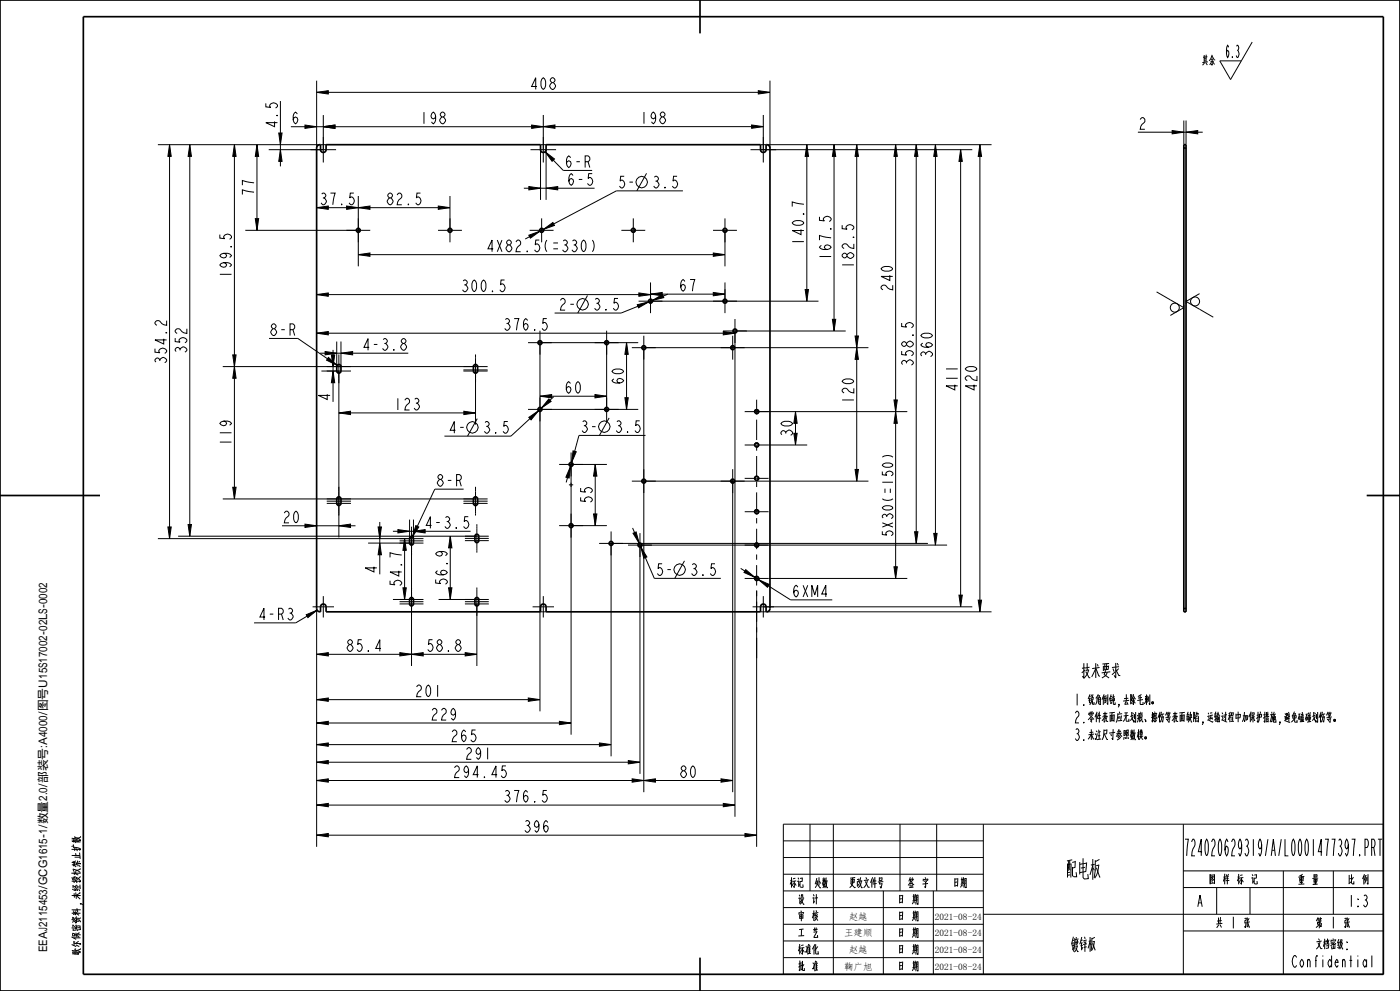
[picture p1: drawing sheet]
<svg xmlns="http://www.w3.org/2000/svg" width="420mm" height="297mm" viewBox="0 0 420 297" stroke-linecap="round" stroke-linejoin="round" font-family="sans-serif">
<g fill="#000">
<path d="M95 27.7l3.5-.5v1zM91.5 37.5l3.5 .5-3.5 .5zM97 38l3.5-.5v1zM159.5 37.5l3.5 .5-3.5 .5zM163 38l3.5-.5v1zM225.5 37.5l3.5 .5-3.5 .5zM227.5 27.2l3.5 .5-3.5 .5zM351.6 39.1l3.5 .5-3.5 .5zM355.8 39.6l3.5-.5v1zM50.9 43.4l.5 3.5h-1zM56.9 43.4l.5 3.5h-1zM70.3 43.4l.5 3.5h-1z"/>
<path d="M77.1 43.4l.5 3.5h-1zM83.6 39.9h1l-.5 3.5zM84.1 44.9l.5 3.5h-1zM158.7 55.9l3.5 .5-3.5 .5zM163.5 45.5l2.8 2.1-.7 .7zM163.8 56.4l3.5-.5v1zM242 43.4l.5 3.5h-1zM250.2 43.4l.5 3.5h-1zM257 43.4l.5 3.5h-1zM268.7 43.4l.5 3.5h-1zM274.9 43.4l.5 3.5h-1zM280.6 43.4l.5 3.5h-1z"/>
<path d="M288.2 44.9l.5 3.5h-1zM294 43.4l.5 3.5h-1zM76.6 65.5h1l-.5 3.5zM104 61.7l3.5 .5-3.5 .5zM107.5 62.2l3.5-.5v1zM107.5 76.3l3.5-.5v1zM131.5 61.7l3.5 .5-3.5 .5zM158.6 70.5l3.4-1.2-2.9 2.1zM163 68.8l2.9-2.1 .4 .9zM214 75.8l3.5 .5-3.5 .5zM95 88.3l3.5-.5v1zM95 99.9l3.5-.5v1z"/>
<path d="M191.2 91.3l3.4-.8-3 1.8zM191.7 87.8l3.5 .5-3.5 .5zM195.2 88.1l3.5-.5v1zM195.7 90l3.1-1.7 .3 .9zM214 87.6l3.5 .5-3.5 .5zM217 99.4l3.5 .5-3.5 .5zM241.5 86.8h1l-.5 3.5zM249.7 95.7h1l-.5 3.5zM70.3 109.9l.5 3.5h-1zM69.8 106.4h1l-.5 3.5zM99.4 106.4h1l-.5 3.5zM99.9 111.2l.5 3.5h-1z"/>
<path d="M97.5 105.4l3.5 .5-3.5 .5zM98.5 107.1l2.6 2.4-3.1-1.6zM102.3 105.9l3.5-.5v1zM162 118.7l3.5-.5v1zM178.5 118.2l3.5 .5-3.5 .5zM188 102.7l.5 3.5h-1zM256.5 100.7h1l-.5 3.5zM257 104.2l.5 3.5h-1zM101.7 123.7l3.5-.5v1zM139.2 123.2l3.5 .5-3.5 .5zM158.6 125.1l3-2-2.3 2.7zM164.7 119.6l.6 .7-2.9 2z"/>
<path d="M171.2 139.8l-.5 3.5-.9-.3zM171.9 135.1l1 .3-1.4 3.2zM178.6 139.2l.5 3.5h-1zM187.5 119.2h1l-.5 3.5zM238.7 123.4l.5 3.5h-1zM238.2 129.9h1l-.5 3.5zM268.7 123.4l.5 3.5h-1zM268.2 119.9h1l-.5 3.5zM69.8 146h1l-.5 3.5zM91.5 157.1l3.5 .5-3.5 .5zM101.7 157.6l3.5-.5v1zM119.4 158.7l3.5 .5-3.5 .5z"/>
<path d="M124 159.2l3.5-.5v1zM178.1 154h1l-.5 3.5zM256.5 140.7h1l-.5 3.5zM50.4 157.9h1l-.5 3.5zM56.4 157.2h1l-.5 3.5zM113.4 157.9h1l-.5 3.5zM113.9 162.8l.5 3.5h-1zM121.4 161.4l.5 3.5h-1zM120.9 176.2h1l-.5 3.5zM124.7 157.5l.9 .4-1.9 3zM135.1 160.7l.5 3.5h-1zM134.6 176.2h1l-.5 3.5z"/>
<path d="M189.9 159.8l.9-.4 1 3.4zM192.2 163.9l1.9 3-1 .4zM223.7 170.7l2.7 2.3-3.2-1.4zM227.6 173.7l3.2 1.5-.6 .8zM268.2 169.9h1l-.5 3.5zM274.4 159.4h1l-.5 3.5zM280.1 159.9h1l-.5 3.5zM95 196.1l3.5-.5v1zM91.9 184.2l3.2-1.3-2.7 2.2zM120 195.6l3.5 .5-3.5 .5zM123.5 196.1l3.5-.5v1zM139.6 195.6l3.5 .5-3.5 .5z"/>
<path d="M287.7 178.4h1l-.5 3.5zM293.5 179.9h1l-.5 3.5zM95 209.7l3.5-.5v1zM95 216.7l3.5-.5v1zM158.5 209.2l3.5 .5-3.5 .5zM167.8 216.2l3.5 .5-3.5 .5zM95 223.2l3.5-.5v1zM95 228.4l3.5-.5v1zM95 233.9l3.5-.5v1zM179.8 222.7l3.5 .5-3.5 .5zM188.5 227.9l3.5 .5-3.5 .5zM189.6 233.4l3.5 .5-3.5 .5z"/>
<path d="M193.1 233.9l3.5-.5v1zM216.3 233.4l3.5 .5-3.5 .5zM95 250.3l3.5-.5v1zM95 241.3l3.5-.5v1zM217 240.8l3.5 .5-3.5 .5zM223.5 249.8l3.5 .5-3.5 .5z"/>
</g>
<g fill="none" stroke="#000" stroke-width=".3">
<path d="M375.7 12.6l-6.5 11.2-3.3-5.6h6.5M83.6 39.9h1l-.5 3.5zM84.1 30.3v19.6M91.5 37.5l3.5 .5-3.5 .5zM95 27.7l3.5-.5v1zM95 24.2v20.2M95 27.7h136M97 38l3.5-.5v1zM97 34.5v10.4h-16.4M159.5 37.5l3.5 .5-3.5 .5zM163 38l3.5-.5v1zM163 34.5v10.4"/>
<path d="M225.5 37.5l3.5 .5-3.5 .5zM227.5 27.2l3.5 .5-3.5 .5zM229 34.5v10.4M229 38h-141.7M231 24.2v20.2M341.4 39.6h19.4M351.6 39.1l3.5 .5-3.5 .5zM355.1 36.1v7.3M355.8 39.6l3.5-.5v1zM355.8 36.1v7.3M47.4 43.4h48.6M50.9 43.4l.5 3.5h-1z"/>
<path d="M50.9 43.4v118M56.9 43.4l.5 3.5h-1zM56.9 43.4v117.3M70.3 43.4l.5 3.5h-1zM70.3 43.4v106.1M77.1 43.4l.5 3.5h-1zM77.1 43.4v25.6M84.1 44.9l.5 3.5h-1zM96.2 43.4h1.6M106.1 57.9h-1l-.2 1.4 .4-.3a1.17 1.17 0 0 1 1 1.2 1.17 1.17 0 0 1-1 1.2l-.6-.6M107.5 58.7v21.1M126.1 57.9h-1l-.2 1.4 .4-.3a1.17 1.17 0 0 1 1 1.2 1.17 1.17 0 0 1-1 1.2l-.6-.6"/>
<path d="M135 58.7v10.3M157.2 56.4h21.2M158.7 55.9l3.5 .5-3.5 .5zM162.2 44.9v15M162.2 43.4h1.6M163.5 45.5l2.8 2.1-.7 .7zM163.5 45.5l5.5 5.6h8.6M163.8 56.4l3.5-.5v1zM163.8 44.9v15M187.3 52.8h-1.1l-.2 1.5 .4-.3a1.17 1.17 0 0 1 1 1.2 1.17 1.17 0 0 1-1 1.1l-.5-.6M188.8 54.6h1.1M194 52l-3 5.2"/>
<path d="M204.9 57.2h-20l-27.3 14.4M228.2 44.9h63.5M228.2 43.4h1.6M230 43.4h67.5M242 43.4l.5 3.5h-1zM242 43.4v46.9M250.2 43.4l.5 3.5h-1zM250.2 43.4v55.8M257 43.4l.5 3.5h-1zM257 43.4v100.8M268.7 43.4l.5 3.5h-1zM268.7 43.4v130"/>
<path d="M274.9 43.4l.5 3.5h-1zM274.9 43.4v119.5M280.6 43.4l.5 3.5h-1zM280.6 43.4v120M288.2 44.9l.5 3.5h-1zM288.2 44.9v137M294 43.4l.5 3.5h-1zM294 43.4v140M65.9 70.3v1.1l1.5 .1-.3-.3a1.17 1.17 0 0 1 1.2-1.1 1.17 1.17 0 0 1 1.1 1.1l-.5 .5M73.6 69h33.9M76.6 65.5h1l-.5 3.5zM95 62.2h40"/>
<path d="M104 61.7l3.5 .5-3.5 .5zM107.5 62.2l3.5-.5v1zM107.5 76.3l3.5-.5v1zM107.5 76.3h110M131.5 61.7l3.5 .5-3.5 .5zM158.6 70.5l3.4-1.2-2.9 2.1zM163 68.8l2.9-2.1 .4 .9zM166 74.6h1.4M166 72.8h1.4M214 75.8l3.5 .5-3.5 .5zM217.5 69v10.8M241.2 61.2l-3.5-.7v1.4"/>
<path d="M245.8 65v1l1.5 .2-.3-.3a1.17 1.17 0 0 1 1.2-1.1 1.17 1.17 0 0 1 1.1 1.1l-.5 .5M252.6 67.5v1l1.5 .2-.3-.3a1.17 1.17 0 0 1 1.2-1.1 1.17 1.17 0 0 1 1.1 1.1l-.5 .5M50 96.1v1.4a3.2 3.2 0 0 1-2.3-1.4h-.6l-.6 .5v.4l.6 .5M95 88.3l3.5-.5v1zM95 99.9l3.5-.5v1zM95 99.9h125.5M95 88.3h100.2M151.4 83.9h-1.1l-.2 1.5 .4-.3a1.17 1.17 0 0 1 1 1.2 1.17 1.17 0 0 1-1 1.1l-.5-.6M164 95.5h-1l-.2 1.4 .4-.3a1.17 1.17 0 0 1 1 1.2 1.17 1.17 0 0 1-1 1.2l-.6-.6M168.1 90l.6-.6h.3l.5 .6a1.35 1.35 0 0 1-.8 1.5l-.6 1.4h1.4M171.1 91.2h1.1M176.2 88.6l-2.9 5.2"/>
<path d="M191.2 91.3l3.4-.8-3 1.8zM191.7 87.8l3.5 .5-3.5 .5zM195.2 88.1l3.5-.5v1zM195.2 84.6v5.7h50.3M195.2 88.1h22.3M195.7 90l3.1-1.7 .3 .9zM200.3 88.2l-13.9 5.6h-20M214 87.6l3.5 .5-3.5 .5zM217 99.4l3.5 .5-3.5 .5zM217.5 84.6v5.7M241.5 86.8h1l-.5 3.5zM249.7 95.7h1l-.5 3.5z"/>
<path d="M253.7 99.2h-33.2v145.6M270.5 96.8v1.1l1.5 .1-.3-.3a1.17 1.17 0 0 1 1.1-1.1 1.17 1.17 0 0 1 1.2 1.1l-.6 .5M347 87.5l8.1 4.7-4 2.3M355.1 91.4v1.4M355.8 89.8v1.3M359.9 88l-4.1 2.3 8.2 4.8M66.8 109.9h75.9M69.8 106.4h1l-.5 3.5zM70.3 109.9l.5 3.5h-1zM80.7 101.4h8.7l11.7 8.1M96 105.9h26.5M96.4 111.2h5.3v49.9"/>
<path d="M97.5 105.4l3.5 .5-3.5 .5zM98.5 107.1l2.6 2.4-3.1-1.6zM99.4 106.4h1l-.5 3.5zM99.9 111.2l.5 3.5h-1zM99.9 104.9v15.5M101 102.4v7.5M102.3 105.9l3.5-.5v1zM102.3 102.4v7.5M142.7 111.2v16M162 118.7l3.5-.5v1zM162 118.7h20M164.7 119.6l.6 .7-2.9 2z"/>
<path d="M166.1 118.9l-12.8 11.8h-20M178.5 118.2l3.5 .5-3.5 .5zM182 102.7v19.5M187.5 119.2h1l-.5 3.5zM188 102.7l.5 3.5h-1zM188 102.7v20M191.5 102.7h-29.5v110.5M256.5 100.7h1l-.5 3.5zM257 104.2l.5 3.5h-1zM260.5 104.2h-67.4v133.2M268.2 119.9h1l-.5 3.5zM101.7 123.7l3.5-.5v1z"/>
<path d="M101.7 123.7h41M136.6 129h-1.5l1.2-2.7v3.5M138 128.1h1.1M139.2 123.2l3.5 .5-3.5 .5zM143.2 125.5l-2.9 5.2M158.6 125.1l3-2-2.3 2.7zM162 122.7h29.5M171.2 139.8l-.5 3.5-.9-.3zM171.9 135.1l1 .3-1.4 3.2zM174.8 126.4l.4-.3a.8 .8 0 0 1 .8 .9l-.5 .6a1.05 1.05 0 0 1 .7 1.1 1.05 1.05 0 0 1-1 .9l-.6-.6M175.2 127.6h.3M177.6 127.9h1.1"/>
<path d="M178.6 139.2l.5 3.5h-1zM178.6 139.2v18.3M182.1 139.2h-10.8v81M182.7 125.2l-2.9 5.3M193.7 130.5h-20l-3.8 14.1M226.3 123.5a.67 .67 0 0 1 .6-.8 .67 .67 0 0 1 .8 .7 .67 .67 0 0 1-.9 .6M226.3 133.5a.67 .67 0 0 1 .6-.8 .67 .67 0 0 1 .8 .7 .67 .67 0 0 1-.9 .6M227 123.4h45.2M230.6 133.4h11.6M238.2 129.9h1l-.5 3.5zM238.7 123.4l.5 3.5h-1zM238.7 123.4v10"/>
<path d="M268.7 123.4l.5 3.5h-1zM50.4 157.9h1l-.5 3.5zM56.4 157.2h1l-.5 3.5zM66.8 149.5h75.9M69.8 146h1l-.5 3.5zM84.6 157.6h22.1M91.5 157.1l3.5 .5-3.5 .5zM101.7 157.6l3.5-.5v1zM113.4 157.9h1l-.5 3.5zM113.9 156.4v15.7M117.9 159.2h23.3M119.4 158.7l3.5 .5-3.5 .5z"/>
<path d="M122.9 155.7v5.7M124 159.2l3.5-.5v1zM124 155.7v5.7M124.7 157.5l.9 .4-1.9 3zM139.1 146.6h-8.7l-6.7 14.3M171.3 157.5h10.8M178.1 154h1l-.5 3.5zM189.8 158.2l6.5 15.1h20M189.9 159.8l.9-.4 1 3.4zM193.1 144.2h67.4M219.8 144.2v93.2M226.3 153.5a.67 .67 0 0 1 .6-.8 .67 .67 0 0 1 .8 .7 .67 .67 0 0 1-.9 .6"/>
<path d="M226.3 143.5a.67 .67 0 0 1 .6-.8 .67 .67 0 0 1 .8 .7 .67 .67 0 0 1-.9 .6M256.5 140.7h1l-.5 3.5zM274.4 159.4h1l-.5 3.5zM280.1 159.9h1l-.5 3.5zM47.4 161.4h76.1M53.4 160.7h89.7M110.4 162.8h13.1v36.8M113.9 162.8l.5 3.5h-1zM117.9 179.7h5.6M120.5 166.3l-3.5-.7v1.4M120.9 176.2h1l-.5 3.5zM121.4 161.4l.5 3.5h-1z"/>
<path d="M121.4 161.4v18.3M131.6 179.7h11.5M131.9 165.3l.5 .2 .3 .5-.3 .5a1.37 1.37 0 0 1-1.7-.5 2.37 2.37 0 0 1 3.5 0l-.6 .5M134.6 176.2h1l-.5 3.5zM135.1 160.7l.5 3.5h-1zM135.1 160.7v19M192.2 163.9l1.9 3-1 .4zM198.6 169h-1l-.2 1.4 .4-.3a1.17 1.17 0 0 1 1 1.2 1.17 1.17 0 0 1-1 1.2l-.6-.6M200.2 170.7h1.1M205.3 168.1l-2.9 5.2M222.2 170.3l15 9.5h12.5M223.7 170.7l2.7 2.3-3.2-1.4z"/>
<path d="M226.3 163.5a.67 .67 0 0 1 .6-.8 .67 .67 0 0 1 .8 .7 .67 .67 0 0 1-.9 .6M226.3 173.5a.67 .67 0 0 1 .6-.8 .67 .67 0 0 1 .8 .7 .67 .67 0 0 1-.9 .6M227 176.9v76.9M227.6 173.7l3.2 1.5-.6 .8zM230.6 173.4h41.6M268.2 169.9h1l-.5 3.5zM278.4 162.9h-95.1v63.8M284.1 163.4h-92.1v68.5M287.7 178.4h1l-.5 3.5zM293.5 179.9h1l-.5 3.5zM91.9 184.2l3.2-1.3-2.7 2.2zM95 196.1l3.5-.5v1z"/>
<path d="M95 196.1h48.1M95 182.4v71.4M95.1 182.9l-6.4 3.8h-12.5M114.3 194.3h-1.6l1.2-2.6v3.5M120 195.6l3.5 .5-3.5 .5zM123.5 196.1l3.5-.5v1zM136.9 193.5l.4-.3a1.02 1.02 0 0 1 1 1 1.02 1.02 0 0 1-1 1l-.4-.3a.92 .92 0 0 1 0-1.4zM137.3 193.2l-.5-.6a.8 .8 0 0 1 .8-.9l.6 .6v.3l-.6 .6M139.6 195.6l3.5 .5-3.5 .5zM143.1 181v18.6M162.2 183.4h1.6M228.2 183.4h1.6"/>
<path d="M229 181.9h62.7M230 183.4h67.5M95 209.7l3.5-.5v1zM95 216.7l3.5-.5v1zM95 216.7h76.3M95 209.7h67M158.5 209.2l3.5 .5-3.5 .5zM167.8 216.2l3.5 .5-3.5 .5zM95 223.2l3.5-.5v1zM95 228.4l3.5-.5v1zM95 233.9l3.5-.5v1zM95 233.9h124.8"/>
<path d="M95 228.4h97M95 223.2h88.3M151.8 229.5h-1.1l-.2 1.5 .4-.3a1.17 1.17 0 0 1 1 1.2 1.17 1.17 0 0 1-1 1.1l-.5-.5M164 236.9h-1l-.2 1.5 .4-.3a1.17 1.17 0 0 1 1 1.1 1.17 1.17 0 0 1-1 1.2l-.6-.6M179.8 222.7l3.5 .5-3.5 .5zM188.5 227.9l3.5 .5-3.5 .5zM189.6 233.4l3.5 .5-3.5 .5zM193.1 233.9l3.5-.5v1zM216.3 233.4l3.5 .5-3.5 .5zM95 250.3l3.5-.5v1zM95 241.3l3.5-.5v1zM95 250.3h132"/>
<path d="M95 241.3h125.5M217 240.8l3.5 .5-3.5 .5zM223.5 249.8l3.5 .5-3.5 .5zM235 247h180v45h-180zM235 257h60M235 252h60M243 247v20M250 247v45M270 247v20M281 247v20M295 247v45M355 247v45"/>
<path d="M355.5 251.5h1l-.5 5M357.5 252.3l.4-.8h.2a2.31 2.31 0 0 1-.2 2.9l-.4 2.1h1M411.5 254h.6a2.08 2.08 0 0 0 0-2.5h-.6v5M412.1 254l.4 2.5M413.4 251.5h1.2M414 251.5v5M235 277h60M235 272h60M235 267h60M235 262h60M265 267v25M280 267v25"/>
<path d="M295 274h120M355 279h60M355 266h60M355 261h60M365 266v8M375 266v8M385 261v31M400 261v13M235 287h60M235 282h60M389 287l-.4-.6h-.3a2.66 2.66 0 0 0 0 3.5h.3l.4-.6M411.6 286.4v3.5"/>
<circle cx="192.5" cy="54.6" r="1.72"/>
<circle cx="174.8" cy="91.2" r="1.72"/>
<circle cx="352.4" cy="92.2" r="1.35"/>
<circle cx="358.5" cy="90.3" r="1.35"/>
<circle cx="141.7" cy="128.1" r="1.72"/>
<circle cx="181.3" cy="127.9" r="1.72"/>
<circle cx="203.9" cy="170.7" r="1.72"/>
</g>
<path d="M0 0h420v297h-420zM25 5h390v287h-390zM210 0v10M96.2 43.4h-.2a1 1 0 0 0-1 1v138a1.02 1.02 0 0 0 1.2 1v-1.5a.83 .83 0 0 1 .8-.9 .83 .83 0 0 1 .8 .9v1.5h64.4v-1.5a.83 .83 0 0 1 .8-.9 .83 .83 0 0 1 .8 .9v1.5h64.4v-1.5a.83 .83 0 0 1 .8-.9 .83 .83 0 0 1 .8 .9v1.5h.2a1 1 0 0 0 1-1v-138a1.02 1.02 0 0 0-1.2-1M97.8 43.4h64.4M163.8 43.4h64.4M355.1 43.4h.7v140h-.7zM355.1 44.4h.7M0 148.5h30M410 148.5h10M355.1 182.4h.7M210 287v10" fill="none" stroke="#000" stroke-width=".51"/>
<path d="M170.7 145.3h1.3M171.3 144.7v1.2" fill="none" stroke="#000" stroke-width=".3" stroke-dasharray="1.6 1.6 4.8 1.6" stroke-linecap="butt"/>
<!-- layer: 02___PRT_ALL_AXES -->
<g fill="none" stroke="#000" stroke-width=".51">
<path d="M96.2 43.4v1.5a.83 .83 0 0 0 .8 .8 .83 .83 0 0 0 .8-.8v-1.5M162.2 43.4v1.5a.83 .83 0 0 0 .8 .8 .83 .83 0 0 0 .8-.8v-1.5M228.2 43.4v1.5a.83 .83 0 0 0 .8 .8 .83 .83 0 0 0 .8-.8v-1.5M101.2 109.4l.5-.2 .5 .4 .1 1.6a.63 .63 0 0 1-.6 .6 .63 .63 0 0 1-.7-.6zM142.2 109.4l.5-.2 .5 .4 .1 1.6a.63 .63 0 0 1-.6 .6 .63 .63 0 0 1-.7-.6zM101.2 149.1l.5-.2 .5 .4 .1 1.6a.63 .63 0 0 1-.6 .6 .63 .63 0 0 1-.7-.6zM142.2 149.1l.5-.2 .5 .4 .1 1.6a.63 .63 0 0 1-.6 .6 .63 .63 0 0 1-.7-.6zM123 161l.5-.2 .5 .4v1.6a.58 .58 0 0 1-.5 .5 .58 .58 0 0 1-.6-.5zM123 179.3l.5-.2 .5 .3v1.6a.58 .58 0 0 1-.5 .6 .58 .58 0 0 1-.6-.6zM142.6 160.3l.5-.2 .5 .4v1.5a.58 .58 0 0 1-.5 .6 .58 .58 0 0 1-.6-.6zM142.6 179.3l.5-.2 .5 .3v1.6a.58 .58 0 0 1-.5 .6 .58 .58 0 0 1-.6-.6z"/>
<circle cx="107.5" cy="69" r=".58"/>
<circle cx="135" cy="69" r=".58"/>
<circle cx="162.5" cy="69" r=".58"/>
<circle cx="190" cy="69" r=".58"/>
<circle cx="217.5" cy="69" r=".58"/>
<circle cx="195.2" cy="90.3" r=".58"/>
<circle cx="217.5" cy="90.3" r=".58"/>
<circle cx="220.5" cy="99.2" r=".58"/>
<circle cx="162" cy="102.7" r=".58"/>
<circle cx="182" cy="102.7" r=".58"/>
<circle cx="193.1" cy="104.2" r=".58"/>
<circle cx="219.8" cy="104.2" r=".58"/>
<circle cx="162" cy="122.7" r=".58"/>
<circle cx="171.3" cy="139.2" r=".58"/>
<circle cx="182" cy="122.7" r=".58"/>
<circle cx="227" cy="133.4" r=".58"/>
<circle cx="227" cy="123.4" r=".58"/>
<circle cx="171.3" cy="157.5" r=".58"/>
<circle cx="193.1" cy="144.2" r=".58"/>
<circle cx="219.8" cy="144.2" r=".58"/>
<circle cx="227" cy="143.4" r=".58"/>
<circle cx="227" cy="153.4" r=".58"/>
<circle cx="183.3" cy="162.9" r=".58"/>
<circle cx="192" cy="163.4" r=".58"/>
<circle cx="227" cy="163.4" r=".58"/>
<circle cx="227" cy="173.4" r=".58"/>
</g>
<g fill="none" stroke="#000" stroke-width=".3">
<path d="M93.2 44.9h7.6M97 41v7.7M159.2 44.9h7.6M163 41v7.7M225.2 44.9h7.6M229 41v7.7M103.9 69h7.2M107.5 65.4v7.2M131.4 69h7.2M135 65.4v7.2M158.9 69h7.2M162.5 65.4v7.2"/>
<path d="M186.4 69h7.2M190 65.4v7.2M213.9 69h7.2M217.5 65.4v7.2M162 99.1v7.2M182 99.1v7.2M191.6 90.3h7.1M195.2 86.7v7.1M213.9 90.3h7.2M216.9 99.2h7.2M217.5 86.7v7.1M220.5 95.6v7.2"/>
<path d="M98 111.2h7.3M98 109.9h7.3M101.7 106.2v8.6M139 111.2h7.3M139 110.9h7.3M139 109.9h7.3M142.7 106.2v8.6M158.4 102.7h7.2M162 119.1v7.2M178.4 102.7h7.2M182 119.1v7.2M189.6 104.2h7.1"/>
<path d="M193.1 100.6v7.2M216.2 104.2h7.2M219.8 100.6v7.2M227 119.8v4.4M158.4 122.7h7.2M167.7 139.2h7.2M171.3 135.6v7.2M178.4 122.7h7.2M223.4 133.4h7.2M223.4 123.4h7.2M227 125.8v6.1M227 133.5v1.6"/>
<path d="M227 136.7v6.1M98 150.9h7.3M98 150.2h7.3M98 149.5h7.3M101.7 145.9v8.6M123.5 157.8v8.5M139 150.9h7.3M139 150.2h7.3M139 149.5h7.3M142.7 145.9v8.6M143.1 157.1v8.5M167.7 157.5h7.2"/>
<path d="M171.3 153.9v7.2M183.3 159.3v7.1M189.6 144.2h7.1M192 159.8v7.1M193.1 140.6v7.2M216.2 144.2h7.2M219.8 140.6v7.2M223.4 153.4h7.2M223.4 143.4h7.2M227 144.4v1.6M227 147.6v6.1M227 155.3v1.6"/>
<path d="M227 158.5v6.1M97 178.7v6.4M119.9 179.7h7.1M119.9 162.8h7.1M119.9 162.1h7.1M119.9 161.4h7.1M123.5 176.1v8.5M139.5 179.7h7.1M139.5 162h7.1M139.5 161.4h7.1M139.5 160.7h7.1M143.1 176.1v8.5"/>
<path d="M163 178.7v6.4M179.7 162.9h7.2M188.4 163.4h7.2M223.4 173.4h7.2M223.4 163.4h7.2M227 166.2v1.6M227 169.4v6.1M227 177.1v1.6M229 178.7v6.4M93.8 181.9h6.4M119.9 181h7.1M119.9 180.3h7.1"/>
<path d="M139.5 181h7.1M139.5 180.3h7.1M159.8 181.9h6.4M225.8 181.9h6.4M227 180.3v6.1M227 188v1.6M227 191.2v6.1"/>
</g>
<text font-size="9.1" x="316.5" y="264">配电板</text>
<g font-size="6.5">
<text x="320.5" y="203.5">技术要求</text>
<text x="360.6" y="256.5">724020629319/A/L0001477397.PRT</text>
<text x="318.9" y="285.5">镀锌板</text>
</g>
<text font-size="4.8" x="367.6" y="17.2">6.3</text>
<g font-size="4.6">
<text x="360.5" y="19.8">其余</text>
<text x="158.8" y="26.8">408</text>
<text x="83.2" y="38.7" transform="rotate(-90 83.2 38.7)">4.5</text>
<text x="87.3" y="37.1">6</text>
<text x="125.8" y="37.1">198</text>
<text x="191.8" y="37.1">198</text>
<text x="341.4" y="38.7">2</text>
<text x="170" y="50.2">6-R</text>
<text x="76.2" y="59" transform="rotate(-90 76.2 59)">77</text>
<text x="170" y="55.5">6- 5</text>
<text x="195.4" y="56.3">3.5</text>
<text x="95.6" y="61.4">37.5</text>
<text x="115.6" y="61.4">82.5</text>
<text x="145.7" y="75.4">4X82.5(=</text>
<text x="168.1" y="75.4">330 )</text>
<text x="241.2" y="73.8" transform="rotate(-90 241.2 73.8)">140.7</text>
<text x="69.4" y="83.6" transform="rotate(-90 69.4 83.6)">199.5</text>
<text x="249.3" y="78.3" transform="rotate(-90 249.3 78.3)">167.5</text>
<text x="256.1" y="80.8" transform="rotate(-90 256.1 80.8)">182.5</text>
<text x="138.1" y="87.4">300.5</text>
<text x="203.5" y="87.3">67</text>
<text x="267.8" y="87.6" transform="rotate(-90 267.8 87.6)">240</text>
<text x="177.7" y="92.9">3.5</text>
<text x="81.5" y="100.6">8-R</text>
<text x="150.7" y="99">376.5</text>
<text x="56.1" y="106.2" transform="rotate(-90 56.1 106.2)">352</text>
<text x="108.5" y="105">4- 3.8</text>
<text x="279.8" y="107.6" transform="rotate(-90 279.8 107.6)">360</text>
<text x="50" y="109.4" transform="rotate(-90 50 109.4)">354.2</text>
<text x="274" y="110.1" transform="rotate(-90 274 110.1)">358.5</text>
<text x="169.2" y="117.9">60</text>
<text x="187.1" y="115.5" transform="rotate(-90 187.1 115.5)">60</text>
<text x="287.3" y="117.6" transform="rotate(-90 287.3 117.6)">411</text>
<text x="293.1" y="117.6" transform="rotate(-90 293.1 117.6)">420</text>
<text x="99" y="120.4" transform="rotate(-90 99 120.4)">4</text>
<text x="118" y="122.9">123</text>
<text x="256.1" y="121.3" transform="rotate(-90 256.1 121.3)">120</text>
<text x="144.6" y="129.8">3.5</text>
<text x="184.2" y="129.6">3.5</text>
<text x="237.8" y="131.2" transform="rotate(-90 237.8 131.2)">30</text>
<text x="69.4" y="133.9" transform="rotate(-90 69.4 133.9)">119</text>
<text x="131.5" y="145.7">8-R</text>
<text x="177.7" y="151.2" transform="rotate(-90 177.7 151.2)">55</text>
<text x="84.6" y="156.7">20</text>
<text x="127.2" y="158.3">4- 3.5</text>
<text x="113.1" y="172.1" transform="rotate(-90 113.1 172.1)">4</text>
<text x="206.8" y="172.5">3.5</text>
<text x="120.5" y="176.1" transform="rotate(-90 120.5 176.1)">54.7</text>
<text x="134.2" y="175.8" transform="rotate(-90 134.2 175.8)">56.9</text>
<text x="237.4" y="178.9">6XM 4</text>
<text x="77.3" y="185.8">4-R</text>
<text x="85.7" y="185.8">3</text>
<text x="103.6" y="195.2">85.4</text>
<text x="127.7" y="195.2">58.8</text>
<text x="124.3" y="208.8">201</text>
<text x="129" y="215.8">229</text>
<text x="322.1" y="211.4">1.锐角倒钝,去除毛刺。</text>
<text x="322.1" y="216.7">2.零件表面应无划痕、擦伤等表面缺陷,运输过程中加保护措施,避</text>
<text x="322.1" y="221.9">3.未注尺寸参照数模。</text>
<text x="135" y="222.3">265</text>
<text x="139.3" y="227.6">291</text>
<text x="135.7" y="233">294.45</text>
<text x="203.7" y="233">80</text>
<text x="150.7" y="240.4">376.5</text>
<text x="156.8" y="249.4">396</text>
<text x="235.6" y="266.3">标记</text>
<text x="243.1" y="266.3">处数</text>
<text x="251.5" y="266.3">更改文件号</text>
<text x="271.2" y="266.3">签 字</text>
<text x="284.6" y="266.3">日期</text>
<text x="360.6" y="265.3">图 样 标 记</text>
<text x="388.2" y="265.3">重 量</text>
<text x="403.2" y="265.3">比 例</text>
<text x="238.2" y="271.3">设 计</text>
<text x="268.2" y="271.3">日 期</text>
<text x="359.1" y="271.8">A</text>
<text x="404.9" y="271.8">1:3</text>
<text x="238.2" y="281.3">工 艺</text>
<text x="238.2" y="276.3">审 核</text>
<text x="268.2" y="281.3">日 期</text>
<text x="268.2" y="276.3">日 期</text>
<text x="364.3" y="278.3">共 1 张</text>
<text x="394.3" y="278.3">第 1 张</text>
<text x="237.4" y="286.3">标准化</text>
<text x="268.2" y="286.3">日 期</text>
<text x="392.3" y="284.6">文档密级:</text>
<text x="238.2" y="291.3">批 准</text>
<text x="268.2" y="291.3">日 期</text>
<text x="389.8" y="289.9">Confidential</text>
</g>
<text font-size="4.2" x="267.9" y="161.2" transform="rotate(-90 267.9 161.2)">5X30(= 150 )</text>
<text font-size="3.9" x="24.4" y="286.4" transform="rotate(-90 24.4 286.4)">歌尔保密资料,未经授权禁止扩散</text>
<text font-size="3.5" x="14.1" y="285.4" transform="rotate(-90 14.1 285.4)">EEAJ2115453/GCG1615-1/数量2.0/部装号:A4000/图号U15S17002-02LS-0002</text>
<g font-size="2.8">
<text x="254.7" y="275.6">赵越</text>
<text x="280.4" y="275.6">2021-08-24</text>
<text x="253.3" y="280.6">王建顺</text>
<text x="280.4" y="280.6">2021-08-24</text>
<text x="254.7" y="285.6">赵越</text>
<text x="280.4" y="285.6">2021-08-24</text>
<text x="253.3" y="290.6">鞠广旭</text>
<text x="280.4" y="290.6">2021-08-24</text>
</g>
</svg>
